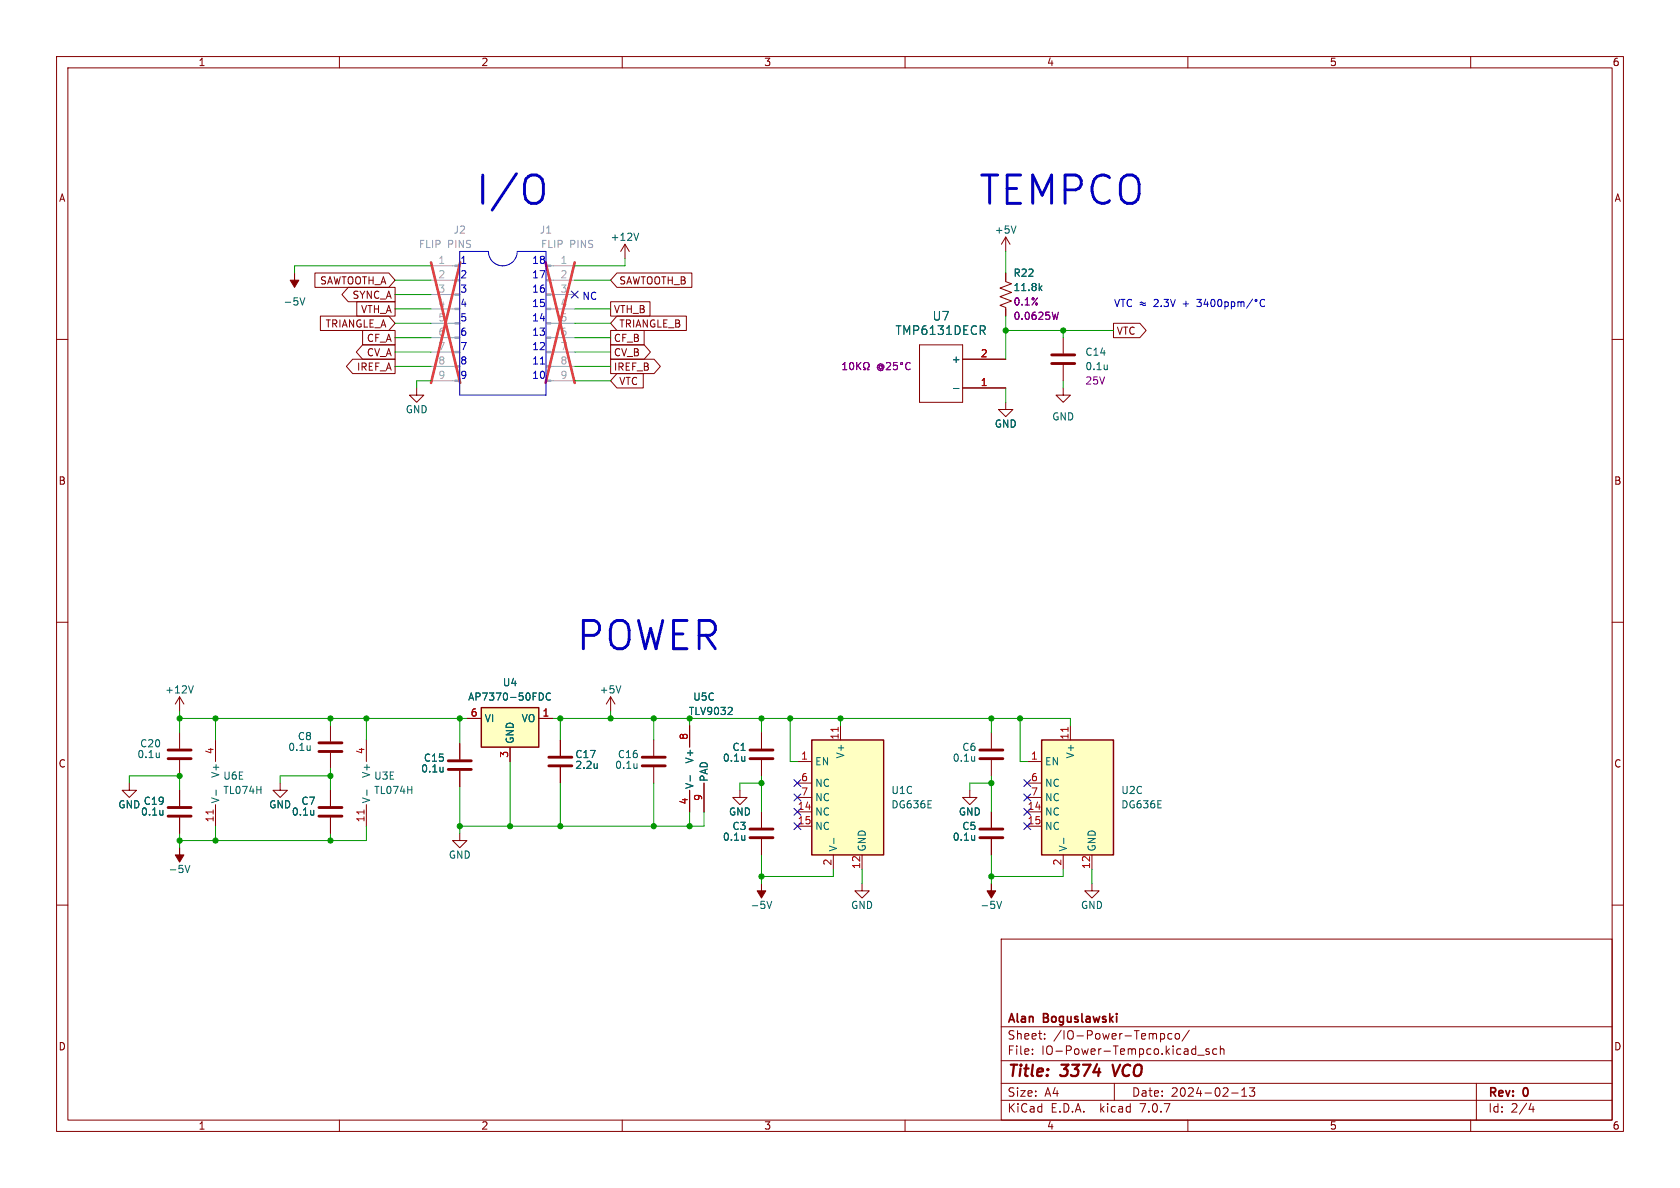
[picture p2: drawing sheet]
<svg xmlns="http://www.w3.org/2000/svg" width="297mm" height="210mm" viewBox="0 0 297 210" stroke-linecap="round" stroke-linejoin="round" font-family="sans-serif">
<g fill="none" stroke="#840000" stroke-width=".18">
<path d="M10 10h277v190h-277zM12 12h273v186h-273zM60 10v2M110 10v2M160 10v2M210 10v2M260 10v2M10 60h2M55.7 48.3h13l1.1 1.2-1.1 1.3h-13zM56.6 55.9h12.1l1.1 1.3-1.1 1.2h-12.1zM61.6 50.8h8.2v2.5h-8.2l-1.2-1.2zM63.1 53.3h6.7v2.6h-6.7z"/>
<path d="M64.1 58.4h5.7v2.6h-5.7zM107.9 58.4h6v2.6h-6zM107.9 53.3h7v2.6h-7zM109.1 55.9h12.2v2.5h-12.2l-1.2-1.2zM109.1 48.3h13.2v2.5h-13.2l-1.2-1.3zM110.5 43.2l-.8 1.3M110.5 43.2v2.5M110.5 43.2l.8 1.3M177.8 48.3v1.5l1 .4-2 .7 2 .8-2 .8 2 .7-2 .8 1 .4v1.5M177.8 41.9l-.8 1.3M177.8 41.9v2.6M177.8 41.9l.8 1.3"/>
<path d="M188 59.7v2.8M196.8 57.1h4.7l1.1 1.3-1.1 1.3h-4.7zM285 60h2M62.3 63.5h7.5v2.5h-7.5l-1.1-1.2zM64.1 61h5.7v2.5h-5.7l-1.1-1.3zM73.7 68.6v1.3h1.2l-1.2 1.2-1.3-1.2h1.3M107.9 61h6l1.1 1.2-1.1 1.3h-6zM107.9 63.5h7.7l1.1 1.3-1.1 1.2h-7.7zM109.1 66h4.6v2.6h-4.6l-1.2-1.3zM162.6 61h7.6v10.1h-7.6zM170.2 68.6h7.6M170.2 63.5h7.6"/>
<path d="M177.8 71.1v1.3h1.3l-1.3 1.3-1.3-1.3h1.3M188 68.6v1.3h1.2l-1.2 1.2-1.3-1.2h1.3M188 64.5v2.8M10 110h2M285 110h2M22.9 138.4v1.3h1.2l-1.2 1.3-1.3-1.3h1.3M31.7 123.2v2.5M31.7 129.5v2.8M31.7 134.4v2.8M31.7 139.7v2.8M31.7 123.2l-.7 1.3M31.7 123.2l.8 1.3"/>
<path d="M38.1 130.8v3.8M49.5 138.4v1.3h1.3l-1.3 1.3-1.2-1.3h1.2M58.4 128.3v2.8M58.4 133.1v2.8M58.4 139.7v2.8M64.8 130.8v3.8M81.3 131.4v2.8M81.3 136.3v2.8M82.5 127h2.6M90.2 132.1v2.5M95.2 127h2.6M99.1 130.8v2.8"/>
<path d="M99.1 135.6v2.8M107.9 123.2l-.7 1.3M107.9 123.2v2.5M107.9 123.2l.8 1.3M115.6 130.8v2.8M115.6 135.6v2.8M121.9 128.3v3.8M121.9 139.7v3.8M124.5 138.4v5.1M130.8 139.7v1.3h1.3l-1.3 1.2-1.3-1.2h1.3M134.6 129.5v2.8M134.6 134.4v2.8"/>
<path d="M141 134.6h2.5M141 138.4h2.5M148.6 128.3v2.5M171.4 139.7v1.3h1.3l-1.3 1.2-1.2-1.2h1.2M175.3 129.5v2.8M175.3 134.4v2.8M181.6 134.6h2.5M181.6 138.4h2.5M189.2 128.3v2.5M10 160h2M31.7 144.5v2.8M38.1 142.2v3.9"/>
<path d="M58.4 144.5v2.8M64.8 142.2v3.9M81.3 147.3v1.3h1.2l-1.2 1.3-1.3-1.3h1.3M134.6 143.5v2.8M134.6 148.3v2.8M141 143.5h2.5M141 146.1h2.5M141 141h2.5M147.3 151.1v2.6M152.4 156.2v1.3h1.3l-1.3 1.3-1.3-1.3h1.3M152.4 151.1v2.6M175.3 143.5v2.8"/>
<path d="M175.3 148.3v2.8M181.6 143.5h2.5M181.6 146.1h2.5M181.6 141h2.5M188 151.1v2.6M193 156.2v1.3h1.3l-1.3 1.3-1.2-1.3h1.2M193 151.1v2.6M285 160h2M177 166h108v32h-108zM60 198v2M110 198v2M160 198v2"/>
<path d="M177 194.5h108M177 191.5h108M177 187.5h108M177 181.5h108M182.5 186.3v.1M182.5 185.5v.1M184.7 183.6v.1M184.7 182.8v.1M197 191.5v3M205.2 182.8l.4-.1 .3 .3v.4l-.2 .2h-.5M207.2 182.8l-.5-.1-.2 .3v.4l.1 .2h.6M207.8 182.8l.2-.1 .5 .1v.6l-.1 .2-.4 .1-.2-.1z"/>
<path d="M210 198v2M210.2 182.1l-1.2 2M211.7 186.5h1.2M213.7 185.5l-.3-.1-.2 .2v.2l.5 .2v.3h-.5M215.1 185.5l-.4-.1-.3 .3v.4l.1 .2h.6M215.7 185.5l.3-.1 .3 .1 .1 .9M215.7 184.9v1.5M217.7 193.2h1.2M219.5 193.8h.9M219.5 192.7l.5-.4v1.5M220.9 192.3h.9l-.5 .6 .4 .1v.7l-.2 .1h-.4l-.2-.1M260 198v2"/>
<path d="M261 191.5v6.5M270.7 195l-.4 1.1h.9M271 195.6v1"/>
</g>
<path d="M196.7 188.2l.4 2" fill="none" stroke="#840000" stroke-width=".4"/>
<g fill="none" stroke="#840000" stroke-width=".51">
<path d="M185.9 64.3h4.1M185.9 62.7h4.1M29.7 134.1h4.1M29.7 132.6h4.1M56.4 132.8h4.1M56.4 131.3h4.1M79.2 136h4.1M79.2 134.5h4.1M97 135.4h4.1M97 133.9h4.1M113.5 135.4h4.1M113.5 133.9h4.1"/>
<path d="M132.6 134.1h4.1M132.6 132.6h4.1M173.2 134.1h4.1M173.2 132.6h4.1M29.7 144.3h4.1M29.7 142.7h4.1M56.4 144.3h4.1M56.4 142.7h4.1M132.6 148.1h4.1M132.6 146.6h4.1M173.2 148.1h4.1M173.2 146.6h4.1"/>
</g>
<g fill="none" stroke="#006464" stroke-width=".18">
<path d="M179.6 39.9l-.4 1.3M53 52.6l.5 1.3 .4-1.3M112.9 41.2l-.4 1.3M173.7 58.4l.5 .7M174 57.7l.2 .2-.2 .4M183.8 50.9l.4 .5M184.2 50.5l-.5 .5M168.6 68.7h.9M195.8 64.5v.8M195.8 65.2l-.1 .1M28.2 133.1v.8M28.2 133.8l-.1 .1"/>
<path d="M34.2 121.2l-.5 1.3M38.2 139.7v.9M54.8 131.8v.9M54.8 132.5v.1M64.9 139.7v.9M78.3 135.6v.9M78.3 136.3v.1M95.6 122.5a.68 .68 0 0 1 .5 .6 .68 .68 0 0 1-.5 .7M97.3 122.6a.6 .6 0 0 0-.8 .4 .6 .6 0 0 0 .6 .8l.2-.2M105.6 135v.8M105.6 135.7l-.1 .1M109.8 121.2l-.5 1.3"/>
<path d="M112.6 135v.8M112.6 135.7v.1M122 137.1v1M129.3 125.1l.1 .2v.3l-.7 .7h.7M131.7 133.7v.9M131.7 134.4l-.1 .1M172.3 133.7v.9M172.3 134.4l-.1 .1M28.8 143.2v.9M28.8 144h-.1M32.7 153l.4 1.2 .5-1.2M55.5 143.2v.9"/>
<path d="M55.5 144h-.1M131.7 147.7v.8M131.7 148.4l-.1 .1M135.6 159.3l.4 1.3 .4-1.3M147.4 148.2v.9M172.3 147.7v.8M172.3 148.4l-.1 .1M176.2 159.3l.5 1.3 .4-1.3M188.1 148.2v.9"/>
</g>
<g fill="#840000" stroke="#840000" stroke-width=".18">
<path d="M31.7 149.9v1.2h.8l-.8 1.3-.7-1.3h.7z"/>
<path d="M175.3 156.2v1.3h.7l-.7 1.3-.8-1.3h.8z"/>
<path d="M134.6 156.2v1.3h.8l-.8 1.3-.7-1.3h.7z"/>
<path d="M52.1 48.3v1.2h.7l-.7 1.3-.8-1.3h.8z"/>
</g>
<g fill="none" stroke="#a1a1a1" stroke-width=".18">
<path d="M76.2 59.7h4.2M76.2 57.2h4.2M76.2 54.6h4.2M76.2 52.1h4.2M76.2 49.5h4.2M76.2 47h4.2M97.4 59.7h4.2M97.4 57.2h4.2M97.4 54.6h4.2M97.4 52.1h4.2M97.4 49.5h4.2M97.4 47h4.2"/>
<path d="M76.2 67.3h4.2M76.2 64.8h4.2M76.2 62.2h4.2M97.4 67.3h4.2M97.4 64.8h4.2M97.4 62.2h4.2"/>
</g>
<g fill="#a1a1a1" stroke="#a1a1a1" stroke-width=".18">
<path d="M80.4 67.2h.9v.2h-.9z"/>
<path d="M80.4 64.6h.9v.3h-.9z"/>
<path d="M80.4 62.1h.9v.3h-.9z"/>
<path d="M80.4 59.6h.9v.2h-.9z"/>
<path d="M80.4 57h.9v.3h-.9z"/>
<path d="M80.4 54.5h.9v.2h-.9z"/>
<path d="M80.4 51.9h.9v.3h-.9z"/>
<path d="M80.4 49.4h.9v.3h-.9z"/>
<path d="M80.4 46.9h.9v.2h-.9z"/>
<path d="M96.5 46.9h.9v.2h-.9z"/>
<path d="M96.5 67.2h.9v.2h-.9z"/>
<path d="M96.5 64.6h.9v.3h-.9z"/>
<path d="M96.5 62.1h.9v.3h-.9z"/>
<path d="M96.5 59.6h.9v.2h-.9z"/>
<path d="M96.5 57h.9v.3h-.9z"/>
<path d="M96.5 54.5h.9v.2h-.9z"/>
<path d="M96.5 51.9h.9v.3h-.9z"/>
<path d="M96.5 49.4h.9v.3h-.9z"/>
</g>
<path d="M76.2 46.4l5.2 21.3M81.4 46.4l-5.2 21.3M96.4 46.4l5.2 21.3M101.6 46.4l-5.2 21.3" fill="none" stroke="#eb3a3d" stroke-width=".46"/>
<g fill="#ffffc2" stroke="#ffffc2" stroke-width=".18">
<path d="M143.5 130.8h12.7v20.3h-12.7z"/>
<path d="M85.1 125.1h10.1v7h-10.1z"/>
<path d="M184.1 130.8h12.7v20.3h-12.7z"/>
</g>
<path d="M85.1 125.1h10.1v7h-10.1zM143.5 130.8h12.7v20.3h-12.7zM184.1 130.8h12.7v20.3h-12.7z" fill="none" stroke="#840000" stroke-width=".25"/>
<path d="M148.2 128.6v.7M188.8 128.6v.7M37.7 143.2v.7M64.4 143.2v.7" fill="none" stroke="#a90000" stroke-width=".18"/>
<g fill="none" stroke="#840084" stroke-width=".18">
<path d="M187.1 55.2l-.3 1.3-.2-.9M149 65.3h.7M149 64.4l.3-.3v1.2M150.3 64.2l.2-.1a.68 .68 0 0 1 .4 .6 .68 .68 0 0 1-.4 .6l-.2-.1-.1-.3zM151.5 64.1v1.2M151.6 64.6l.6 .7M152.2 64.1l-.7 .7M152.7 65.3h.3v-.2a.54 .54 0 0 1-.3-.7 .54 .54 0 0 1 .8-.3 .58 .58 0 0 1-.2 1v.2h.3M155.9 64.7a.31 .31 0 0 0-.4 0 .31 .31 0 0 0 0 .5 .31 .31 0 0 0 .4-.1M155.9 64.6v.5M155.9 65.1l.2 .1a.55 .55 0 0 0-.3-.9 .55 .55 0 0 0-.7 .6 .61 .61 0 0 0 .4 .6 .61 .61 0 0 0 .6-.2M156.7 64.2l.5-.1 .2 .3-.7 .9h.7"/>
<path d="M158.6 64.1h-.6l-.1 .6 .2-.1h.4l.2 .2-.1 .4-.2 .1-.5-.1M160.9 64.2a.6 .6 0 0 0-.8 .4 .6 .6 0 0 0 .6 .7l.2-.1"/>
<circle cx="159.4" cy="64.3" r=".18"/>
</g>
<g fill="none" stroke="#0000c2" stroke-width=".18">
<path d="M81.3 44.5h5.1a2.54 2.54 0 0 0 2.5 2.5 2.54 2.54 0 0 0 2.5-2.5h5.1v25.4h-15.2zM211.6 52.9h.8l-.5 .5 .4 .1v.6l-.2 .1-.5-.1M213.2 52.9l-.3 .9h.7M213.5 53.3v.9M214.2 53l.2-.1a.68 .68 0 0 1 .4 .7 .68 .68 0 0 1-.4 .6 .84 .84 0 0 1-.2-1.2zM215.4 53l.2-.1a.68 .68 0 0 1 .4 .7 .68 .68 0 0 1-.4 .6l-.2-.1-.1-.4zM216.5 53.4l.4-.1 .2 .3-.1 .5h-.5M216.5 53.3v1.3M217.7 53.4l.4-.1 .2 .3-.1 .5h-.5M217.7 53.3v1.3M218.8 53.5l.4-.2 .2 .2M218.8 53.3v.9"/>
<path d="M219.4 53.5l.2-.2 .3 .1v.8M219.4 53.5v.7M221.4 52.9l-1 1.6M223.6 53a.6 .6 0 0 0-.9 .5 .6 .6 0 0 0 .6 .7l.3-.1M95.5 64.4h.8"/>
<circle cx="222" cy="53.1" r=".18"/>
</g>
<path d="M94.9 30.9l.4 .3 .5 .5 .3 .9v1.7l-.3 .9-.5 .5-.4 .2" fill="none" stroke="#0000c2" stroke-width=".51"/>
<g fill="none" stroke="#009600" stroke-width=".18">
<path d="M69.8 49.5h6.4M69.8 59.7h6.4M69.8 52.1h6.4M69.8 54.6h6.4M69.8 57.2h6.4M76.2 47h-24.1v1.3M101.6 49.5h6.3M101.6 59.7h6.3M101.6 54.6h6.3M101.6 57.2h6.3M110.5 45.7v1.3h-8.9M177.8 44.5v3.8"/>
<path d="M177.8 55.9v7.6M177.8 58.4h19M188 58.4v1.3M69.8 64.8h6.4M69.8 62.2h6.4M76.2 67.3h-2.5v1.3M101.6 64.8h6.3M101.6 67.3h6.3M101.6 62.2h6.3M177.8 68.6v2.5M188 67.3v1.3M22.9 138.4v-1.2h8.8v2.5"/>
<path d="M31.7 125.7v3.8M31.7 127h50.8M38.1 127v3.8M58.4 127v1.3M58.4 135.9v3.8M58.4 137.2h-8.9v1.2M64.8 127v3.8M81.3 127v4.4M81.3 139.1v8.2M90.2 134.6v11.5M97.8 127h91.4v1.3M99.1 127v3.8"/>
<path d="M99.1 138.4v7.7M107.9 125.7v1.3M115.6 127v3.8M115.6 138.4v7.7M121.9 127v1.3M134.6 127v2.5M134.6 137.2v6.3M134.6 138.4h-3.8v1.3M139.7 127v7.6h1.3M148.6 127v1.3M175.3 127v2.5M175.3 137.2v6.3"/>
<path d="M175.3 138.4h-3.9v1.3M180.3 127v7.6h1.3M31.7 147.3v2.6M38.1 146.1v2.5M58.4 147.3v1.3M64.8 146.1v2.5h-33.1M121.9 143.5v2.6M124.5 143.5v2.6h-43.2M134.6 151.1v5.1M147.3 153.7v1.2h-12.7M152.4 153.7v2.5M175.3 151.1v5.1"/>
<path d="M188 153.7v1.2h-12.7M193 153.7v2.5"/>
</g>
<g fill="none" stroke="#000084" stroke-width=".18">
<path d="M101 51.5l1.2 1.2M102.2 51.5l-1.2 1.2M140.4 137.8l1.2 1.2M141.6 137.8l-1.2 1.2M181 137.8l1.2 1.2M182.2 137.8l-1.2 1.2M140.4 145.4l1.2 1.3M140.4 142.9l1.2 1.2M140.4 140.4l1.2 1.2M141.6 145.4l-1.2 1.3M141.6 142.9l-1.2 1.2M141.6 140.4l-1.2 1.2"/>
<path d="M181 145.4l1.2 1.3M181 140.4l1.2 1.2M181 142.9l1.2 1.2M182.2 145.4l-1.2 1.3M182.2 140.4l-1.2 1.2M182.2 142.9l-1.2 1.2"/>
</g>
<g fill="#009600" stroke="#009600" stroke-width=".18">
<circle cx="38.1" cy="148.6" r=".46"/>
<circle cx="31.7" cy="148.6" r=".46"/>
<circle cx="58.4" cy="137.2" r=".46"/>
<circle cx="58.4" cy="148.6" r=".46"/>
<circle cx="31.7" cy="127" r=".46"/>
<circle cx="38.1" cy="127" r=".46"/>
<circle cx="31.7" cy="137.2" r=".46"/>
<circle cx="180.3" cy="127" r=".46"/>
<circle cx="175.3" cy="127" r=".46"/>
<circle cx="188" cy="58.4" r=".46"/>
<circle cx="177.8" cy="58.4" r=".46"/>
<circle cx="107.9" cy="127" r=".46"/>
<circle cx="99.1" cy="127" r=".46"/>
<circle cx="115.6" cy="127" r=".46"/>
<circle cx="134.6" cy="127" r=".46"/>
<circle cx="121.9" cy="127" r=".46"/>
<circle cx="121.9" cy="146.1" r=".46"/>
<circle cx="148.6" cy="127" r=".46"/>
<circle cx="139.7" cy="127" r=".46"/>
<circle cx="175.3" cy="154.9" r=".46"/>
<circle cx="175.3" cy="138.4" r=".46"/>
<circle cx="134.6" cy="154.9" r=".46"/>
<circle cx="134.6" cy="138.4" r=".46"/>
<circle cx="90.2" cy="146.1" r=".46"/>
<circle cx="81.3" cy="146.1" r=".46"/>
<circle cx="99.1" cy="146.1" r=".46"/>
<circle cx="115.6" cy="146.1" r=".46"/>
<circle cx="58.4" cy="127" r=".46"/>
<circle cx="64.8" cy="127" r=".46"/>
<circle cx="81.3" cy="127" r=".46"/>
</g>
<g font-size="7" fill="#0000c2">
<text x="83.8" y="36.6">I/O</text>
<text x="172.7" y="36.6">TEMPCO</text>
<text x="101.6" y="115.3">POWER</text>
</g>
<g font-size="2.8" fill="#840000">
<text x="178" y="190.9">Title:</text>
<text x="187.7" y="190.9">3374</text>
<text x="197.6" y="190.9">VCO</text>
</g>
<g font-size="2.1" fill="#006464">
<text x="158.2" y="59.4">TMP6131DECR</text>
<text x="164.8" y="56.9">U7</text>
</g>
<g font-size="2.1" fill="#840000">
<text x="178" y="184">Sheet:</text>
<text x="178" y="181.2">Alan</text>
<text x="184.5" y="181.2">Boguslawski</text>
<text x="186.2" y="184">/IO-Power-Tempco/</text>
<text x="178" y="186.7">File:</text>
<text x="184.1" y="186.7">IO-Power-Tempco.kicad_sch</text>
<text x="178" y="196.9">KiCad</text>
<text x="178" y="194.1">Size:</text>
<text x="184.7" y="194.1">A4</text>
<text x="185.7" y="196.9">E.D.A.</text>
<text x="194.6" y="196.9">kicad</text>
<text x="200" y="194.1">Date:</text>
<text x="201.8" y="196.9">7.0.7</text>
<text x="207" y="194.1">2024-02-13</text>
<text x="263" y="194.3">Rev:</text>
<text x="263" y="196.9">Id:</text>
<text x="267.1" y="196.9">2/4</text>
<text x="269.4" y="194.3">0</text>
</g>
<g font-size="1.8" fill="#840000">
<text x="35" y="11.9">1</text>
<text x="85" y="11.9">2</text>
<text x="135" y="11.9">3</text>
<text x="185" y="11.9">4</text>
<text x="235" y="11.9">5</text>
<text x="285" y="11.9">6</text>
<text x="10.3" y="35.9">A</text>
<text x="285.3" y="35.9">A</text>
<text x="56.5" y="50.5">SAWTOOTH_A</text>
<text x="62.2" y="53">SYNC_A</text>
<text x="109.4" y="50.5">SAWTOOTH_B</text>
<text x="57.5" y="58.1">TRIANGLE_A</text>
<text x="63.7" y="55.6">VTH_A</text>
<text x="108.4" y="55.6">VTH_B</text>
<text x="109.4" y="58.1">TRIANGLE_B</text>
<text x="197.3" y="59.4">VTC</text>
<text x="63" y="65.7">IREF_A</text>
<text x="64.8" y="63.2">CV_A</text>
<text x="64.8" y="60.6">CF_A</text>
<text x="108.4" y="63.2">CV_B</text>
<text x="108.4" y="60.6">CF_B</text>
<text x="108.4" y="65.7">IREF_B</text>
<text x="109.4" y="68.3">VTC</text>
<text x="10.3" y="85.9">B</text>
<text x="285.3" y="85.9">B</text>
<text x="10.3" y="135.9">C</text>
<text x="285.3" y="135.9">C</text>
<text x="10.3" y="185.9">D</text>
<text x="285.3" y="185.9">D</text>
<text x="35" y="199.9">1</text>
<text x="85" y="199.9">2</text>
<text x="135" y="199.9">3</text>
<text x="185" y="199.9">4</text>
<text x="235" y="199.9">5</text>
<text x="285" y="199.9">6</text>
</g>
<g font-size="1.8" fill="#989898">
<text x="80.1" y="41.5">J2</text>
<text x="95.3" y="41.5">J1</text>
<text x="74" y="44">FLIP</text>
<text x="79.1" y="44">PINS</text>
<text x="95.5" y="44">FLIP</text>
<text x="100.7" y="44">PINS</text>
</g>
<g font-size="1.8" fill="#006464">
<text x="175.8" y="41.5">+5V</text>
<text x="107.8" y="42.8">+12V</text>
<text x="179.1" y="49.1">R22</text>
<text x="179.1" y="51.7">11.8k</text>
<text x="50" y="54.2">-5V</text>
<text x="168.2" y="64.4">+</text>
<text x="191.8" y="63.1">C14</text>
<text x="191.8" y="65.6">0.1u</text>
<text x="71.6" y="73.3">GND</text>
<text x="175.8" y="75.8">GND</text>
<text x="185.9" y="74.5">GND</text>
<text x="29.1" y="122.8">+12V</text>
<text x="82.7" y="124.1">AP7370-50FDC</text>
<text x="88.8" y="121.5">U4</text>
<text x="105.9" y="122.8">+5V</text>
<text x="122.5" y="124.1">U5C</text>
<text x="52.6" y="131">C8</text>
<text x="85.6" y="127.9">VI</text>
<text x="91" y="131.6" transform="rotate(-90 91 131.6)">GND</text>
<text x="92.1" y="127.9">VO</text>
<text x="121.7" y="126.6">TLV9032</text>
<text x="24.2" y="134.2">0.1u</text>
<text x="24.7" y="132.3">C20</text>
<text x="39" y="137.6" transform="rotate(-90 39 137.6)">V+</text>
<text x="50.9" y="132.9">0.1u</text>
<text x="65.6" y="137.6" transform="rotate(-90 65.6 137.6)">V+</text>
<text x="74.4" y="136.8">0.1u</text>
<text x="74.8" y="134.8">C15</text>
<text x="101.6" y="134.2">C17</text>
<text x="101.6" y="136.1">2.2u</text>
<text x="108.6" y="136.1">0.1u</text>
<text x="109.1" y="134.2">C16</text>
<text x="122.8" y="135.1" transform="rotate(-90 122.8 135.1)">V+</text>
<text x="127.7" y="134.8">0.1u</text>
<text x="129.4" y="132.9">C1</text>
<text x="144" y="135.5">EN</text>
<text x="149.5" y="134.2" transform="rotate(-90 149.5 134.2)">V+</text>
<text x="168.3" y="134.8">0.1u</text>
<text x="170" y="132.9">C6</text>
<text x="184.7" y="135.5">EN</text>
<text x="190.1" y="134.2" transform="rotate(-90 190.1 134.2)">V+</text>
<text x="20.8" y="143.1">GND</text>
<text x="25.3" y="142.5">C19</text>
<text x="39" y="142.1" transform="rotate(-90 39 142.1)">V-</text>
<text x="39.4" y="140.6">TL074H</text>
<text x="39.4" y="138">U6E</text>
<text x="47.5" y="143.1">GND</text>
<text x="53.2" y="142.5">C7</text>
<text x="65.6" y="142.1" transform="rotate(-90 65.6 142.1)">V-</text>
<text x="66" y="140.6">TL074H</text>
<text x="66" y="138">U3E</text>
<text x="122.8" y="139.6" transform="rotate(-90 122.8 139.6)">V-</text>
<text x="125.3" y="138.3" transform="rotate(-90 125.3 138.3)">PAD</text>
<text x="144" y="139.3">NC</text>
<text x="144" y="141.8">NC</text>
<text x="157.5" y="143.1">DG636E</text>
<text x="157.5" y="140.6">U1C</text>
<text x="184.7" y="139.3">NC</text>
<text x="184.7" y="141.8">NC</text>
<text x="198.1" y="143.1">DG636E</text>
<text x="198.1" y="140.6">U2C</text>
<text x="24.8" y="144.4">0.1u</text>
<text x="51.5" y="144.4">0.1u</text>
<text x="127.7" y="148.8">0.1u</text>
<text x="128.8" y="144.4">GND</text>
<text x="129.4" y="146.9">C3</text>
<text x="144" y="144.4">NC</text>
<text x="144" y="146.9">NC</text>
<text x="168.3" y="148.8">0.1u</text>
<text x="169.4" y="144.4">GND</text>
<text x="170" y="146.9">C5</text>
<text x="184.7" y="144.4">NC</text>
<text x="184.7" y="146.9">NC</text>
<text x="29.7" y="154.5">-5V</text>
<text x="79.2" y="152">GND</text>
<text x="148.2" y="150.6" transform="rotate(-90 148.2 150.6)">V-</text>
<text x="153.3" y="150.6" transform="rotate(-90 153.3 150.6)">GND</text>
<text x="188.8" y="150.6" transform="rotate(-90 188.8 150.6)">V-</text>
<text x="193.9" y="150.6" transform="rotate(-90 193.9 150.6)">GND</text>
<text x="132.6" y="160.9">-5V</text>
<text x="150.4" y="160.9">GND</text>
<text x="173.2" y="160.9">-5V</text>
<text x="191" y="160.9">GND</text>
</g>
<g font-size="1.8" fill="#aaa">
<text x="77.4" y="46.7">1</text>
<text x="99" y="46.7">1</text>
<text x="77.4" y="49.3">2</text>
<text x="77.4" y="51.8">3</text>
<text x="99" y="49.3">2</text>
<text x="99" y="51.8">3</text>
<text x="77.4" y="54.4">4</text>
<text x="77.4" y="56.9">5</text>
<text x="77.4" y="59.4">6</text>
<text x="99" y="54.4">4</text>
<text x="99" y="56.9">5</text>
<text x="99" y="59.4">6</text>
<text x="77.4" y="62">7</text>
<text x="77.4" y="64.5">8</text>
<text x="99" y="62">7</text>
<text x="99" y="64.5">8</text>
<text x="77.4" y="67.1">9</text>
<text x="99" y="67.1">9</text>
</g>
<g font-size="1.8" fill="#0000c2">
<text x="81.3" y="46.7">1</text>
<text x="94" y="46.7">18</text>
<text x="81.3" y="51.8">3</text>
<text x="81.3" y="49.3">2</text>
<text x="94" y="49.3">17</text>
<text x="94" y="51.8">16</text>
<text x="102.9" y="53.1">NC</text>
<text x="81.3" y="56.9">5</text>
<text x="81.3" y="59.4">6</text>
<text x="81.3" y="54.4">4</text>
<text x="94" y="59.4">13</text>
<text x="94" y="54.4">15</text>
<text x="94" y="56.9">14</text>
<text x="196.8" y="54.4">VTC þÿ&quot;H</text>
<text x="204.1" y="54.4">2.3V</text>
<text x="209.4" y="54.4">+</text>
<text x="81.3" y="62">7</text>
<text x="81.3" y="64.5">8</text>
<text x="94" y="62">12</text>
<text x="94" y="64.5">11</text>
<text x="81.3" y="67.1">9</text>
<text x="94" y="67.1">10</text>
</g>
<g font-size="1.8" fill="#840084">
<text x="179.1" y="56.7">0.0625W</text>
<text x="179.1" y="54.2">0.1%</text>
<text x="191.8" y="68.2">25V</text>
</g>
<g font-size="1.8" fill="#a90000">
<text x="173.3" y="63.2">2</text>
<text x="173.3" y="68.3">1</text>
<text x="83.1" y="126.7">6</text>
<text x="95.8" y="126.7">1</text>
<text x="121.7" y="130.9" transform="rotate(-90 121.7 130.9)">8</text>
<text x="148.3" y="130.9" transform="rotate(-90 148.3 130.9)">11</text>
<text x="189" y="130.9" transform="rotate(-90 189 130.9)">11</text>
<text x="37.8" y="133.4" transform="rotate(-90 37.8 133.4)">4</text>
<text x="64.5" y="133.4" transform="rotate(-90 64.5 133.4)">4</text>
<text x="89.9" y="134.1" transform="rotate(-90 89.9 134.1)">3</text>
<text x="141.5" y="134.4">1</text>
<text x="182.2" y="134.4">1</text>
<text x="121.7" y="142.3" transform="rotate(-90 121.7 142.3)">4</text>
<text x="124.2" y="141.7" transform="rotate(-90 124.2 141.7)">9</text>
<text x="140.9" y="143.3">14</text>
<text x="141.5" y="138.2">6</text>
<text x="141.5" y="140.7">7</text>
<text x="181.6" y="143.3">14</text>
<text x="182.2" y="138.2">6</text>
<text x="182.2" y="140.7">7</text>
<text x="37.8" y="145.5" transform="rotate(-90 37.8 145.5)">11</text>
<text x="64.5" y="145.5" transform="rotate(-90 64.5 145.5)">11</text>
<text x="140.9" y="145.8">15</text>
<text x="181.6" y="145.8">15</text>
<text x="147.1" y="153.1" transform="rotate(-90 147.1 153.1)">2</text>
<text x="152.1" y="153.7" transform="rotate(-90 152.1 153.7)">12</text>
<text x="187.7" y="153.1" transform="rotate(-90 187.7 153.1)">2</text>
<text x="192.8" y="153.7" transform="rotate(-90 192.8 153.7)">12</text>
</g>
</svg>
